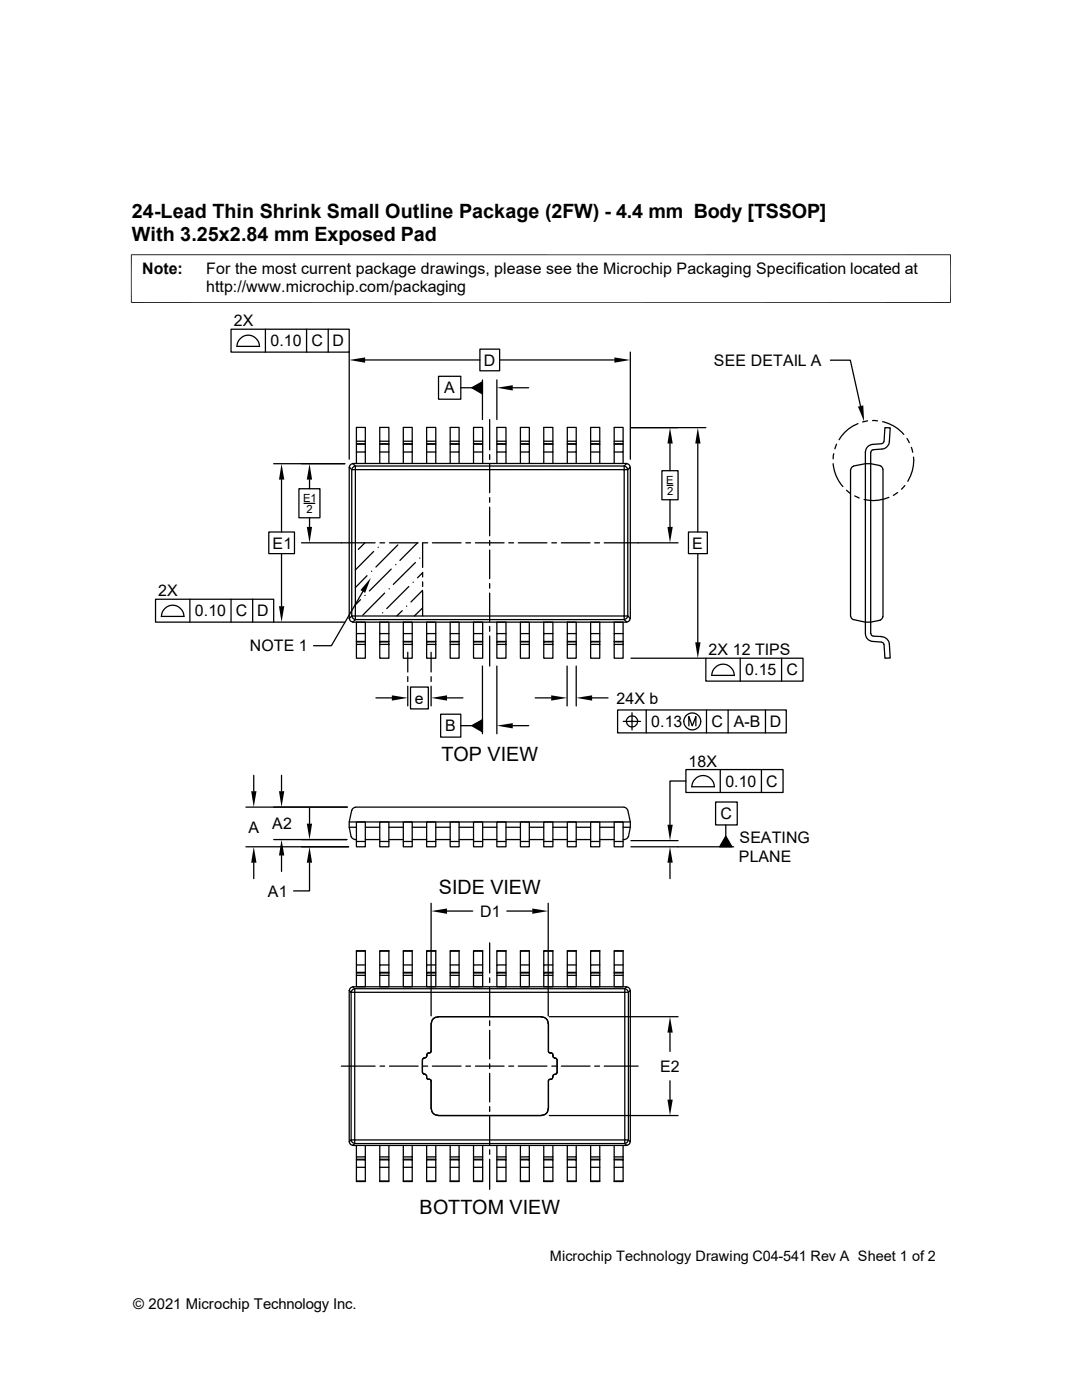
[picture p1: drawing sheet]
<svg xmlns="http://www.w3.org/2000/svg" width="216mm" height="279mm" viewBox="0 0 216 279" stroke-linecap="round" stroke-linejoin="round" font-family="sans-serif">
<g fill="none" stroke="#000" stroke-width=".25">
<path d="M46.1 65.7h23.6v4.6h-23.6zM47.2 69.1h4.6M47.3 69.1a2.24 2.24 0 0 1 2.2-2.2 2.24 2.24 0 0 1 2.3 2.2M53 65.7v4.6M61.2 65.7v4.6M65.5 65.7v4.6M69.7 70.3v21.4M72.9 71.8h22.9M87.5 75.1h4.4v4.6h-4.4zM91.9 77.4h2.2M94.1 77.4l2.2-1.2v2.4zM95.8 69.7h3.9v4.3h-3.9z"/>
<path d="M96.3 75.8v7.9M99.1 75.8v7.9M99.7 71.8h22.9M102.3 77.4h3.2M125.8 70.3v21.4M165.7 71.9h4l2 9.1M54.6 92.5h14.2M56.2 95.7v10.5M59.6 97.5h4.2v5.8h-4.2zM61.8 95.7v1.8M69.7 93.2h.1M70.2 93.7h55.1"/>
<path d="M70.2 93.7l-.5-.5v30.2l.5-.5M70.2 93.7v29.2M70.4 92.5h.1M70.4 92.5l-.6 .4-.1 .3M70.4 92.5h54.7l-.6 .5h-53.6zM70.9 93l-.5 .3-.2 .4M70.9 93v30.7M71.1 88.6h1.8v1.6h-1.8M71.1 88.6h1.8M71.1 88.1h1.8v.5M72.9 88.1v-2.8h-1.8v7.2M72.9 90.2v2.3"/>
<path d="M75.8 88.6h1.8v1.6h-1.8M75.8 88.6h1.8M75.8 88.1h1.8v.5M77.6 88.1v-2.8h-1.8v7.2M77.6 90.2v2.3M80.5 88.6h1.8v1.6h-1.8M80.5 88.6h1.8M80.5 88.1h1.8v.5M82.3 88.1v-2.8h-1.8v7.2M82.3 90.2v2.3M85.1 88.6h1.9v1.6h-1.9M85.1 88.6h1.9"/>
<path d="M85.1 88.1h1.9v.5M87 88.1v-2.8h-1.9v7.2M87 90.2v2.3M89.8 88.6h1.8v1.6h-1.8M89.8 88.6h1.8M89.8 88.1h1.8v.5M91.6 88.1v-2.8h-1.8v7.2M91.6 90.2v2.3M94.5 88.6h1.8v1.6h-1.8M94.5 88.6h1.8M94.5 88.1h1.8v.5M96.3 88.1v-2.8h-1.8v7.2"/>
<path d="M96.3 90.2v2.3M97.7 83.7v6.1M97.7 90.7v1M97.7 92.6v5.7M97.7 99.3v.9M99.1 88.6h1.9v1.6h-1.9M99.1 88.6h1.9M99.1 88.1h1.9v.5M101 88.1v-2.8h-1.9v7.2M101 90.2v2.3M103.8 88.6h1.8v1.6h-1.8M103.8 88.6h1.8"/>
<path d="M103.8 88.1h1.8v.5M105.6 88.1v-2.8h-1.8v7.2M105.6 90.2v2.3M108.5 88.6h1.8v1.6h-1.8M108.5 88.6h1.8M108.5 88.1h1.8v.5M110.3 88.1v-2.8h-1.8v7.2M110.3 90.2v2.3M113.2 88.6h1.8v1.6h-1.8M113.2 88.6h1.8M113.2 88.1h1.8v.5M115 88.1v-2.8h-1.8v7.2"/>
<path d="M115 90.2v2.3M117.9 88.6h1.8v1.6h-1.8M117.9 88.6h1.8M117.9 88.1h1.8v.5M119.7 88.1v-2.8h-1.8v7.2M119.7 90.2v2.3M122.6 88.6h1.7v1.6h-1.7M122.6 88.6h1.7M122.6 88.1h1.7v.5M124.3 88.1v-2.8h-1.7v7.2M124.3 90.2v2.3M124.5 93l.5 .3 .2 .4"/>
<path d="M124.5 93v30.7M125.1 92.5h.1M125.1 92.5l.5 .4 .1 .3M125.3 93.7l.5-.5v30.2l-.5-.5M125.3 93.7v29.2M125.7 93.2h.1M125.9 85.3h14.9M132.1 93.9h3.2v5.8h-3.2zM133.1 96.9h1.2M133.7 88.5v5.4M133.7 99.7v5.5M139.2 88.5v17.7"/>
<path d="M166.2 92.5a7.9 7.9 0 0 0 2 4.6M166.4 90.6l-.2 1M166.9 88.6l-.3 1M168.9 97.8l.8 .7M169.7 93.7v29.3M170.3 93l-.4 .3-.1 .4M170.6 99l.8 .4M171.2 84.5a7.5 7.5 0 0 0-3.8 3.3M173.1 84l-1 .2M173.7 90.3v36.1M174.1 83.9l1 .1M174.2 89.8l-.3 .1-.1 .4"/>
<path d="M175.6 93l.4 .2 .1 .4M175.6 92.9l-1.9-.4h-1l-2.4 .5M175.9 88.6l-1.7 .1a1.59 1.59 0 0 0-1.5 1.6v36.1a1.59 1.59 0 0 0 1.5 1.6l1.7 .1M176.1 84.2a7.7 7.7 0 0 1 4.2 2.5M176.2 93.6v29.5M176.4 88.1l-.2 .3-.3 .1M176.4 88.1l.2-2.8 1 .1-.1 2.7a1.6 1.6 0 0 1-1.5 1.5l-1.8 .1M177.4 99.3h-.1a8.1 8.1 0 0 1-4.9 .4M179.1 98.3l-.8 .5M180.6 96.9l-.7 .7M181 87.5l.4 .8M181.9 89.3l.2 1"/>
<path d="M182.3 91.2a8.1 8.1 0 0 1-1.2 4.9M31 119.6h23.6v4.6h-23.6zM37.9 119.6v4.6M46.1 119.6v4.6M50.4 119.6v4.6M53.6 106.2h5.2v4.3h-5.2zM56.2 110.5v10.5M60.2 108.3h14.6M60.7 100.5h2.1M61.8 103.3v1.9M71.9 119.7l-1 1M72.4 118.1l-6.3 10.8h-3.5"/>
<path d="M72.8 108.3l-1.3 1.3M72.8 118.8h.1M73.2 114.9l-2.3 2.4M74.1 114h.1M74.5 110.1l-3.6 3.6M75.4 109.2h.1M75.8 108.3h1M76.8 118.4l-4.4 4.4M77.6 117.5h.1M77.7 108.3h5.7M78.1 113.6l-4.4 4.3M79 112.7h.1"/>
<path d="M79.4 108.8l-4.4 4.4M81.6 117.1l-4.4 4.4M82.4 116.2h.1M82.9 112.3l-4.4 4.3M83.3 108.3l-3.5 3.5M83.7 111.4h.1M84.3 114.3l-1 1M84.3 117.8l-2.3 2.3M84.3 108.3v4.9M84.3 114.2v.9M84.3 116.1v1M84.3 118v4.9"/>
<path d="M84.4 108.3h.9M86.3 108.3h5.7M93 108.3h.9M94.9 108.3h5.7M97.7 101.2v5.7M97.7 107.9v.9M97.7 109.8v5.7M97.7 116.5v.9M97.7 118.4v5.7M101.5 108.3h1M103.4 108.3h5.7M110.1 108.3h.9"/>
<path d="M112 108.3h5.7M118.7 108.3h.9M120.6 108.3h14.7M137.4 106.2h3.7v4.3h-3.7zM139.2 110.5v17.7M32.2 123h4.5M32.2 123a2.24 2.24 0 0 1 2.3-2.2 2.24 2.24 0 0 1 2.2 2.2M54.6 124.2h14.2M69.7 123.4h.1M69.7 123.4l.4 .6 .3 .1M70.2 122.9h55.1M70.2 122.9l.2 .5 .5 .2"/>
<path d="M70.4 124.1h.1M70.9 123.7l-.5 .5h54.7l-.6-.5M70.9 123.7h53.6M71.1 126.4v-2.2h1.8v7.2h-1.8v-2.8h1.8M72.9 128.1h-1.8v.5M72.9 128l-1.8 .1M72.9 126.4h-1.8v1.6M75 139.3h3.2M75.8 126.4v-2.2h1.8v7.2h-1.8v-2.8h1.8M76.3 122.3h.1M77.6 128.1h-1.8v.5M77.6 128l-1.8 .1"/>
<path d="M77.6 126.4h-1.8v1.6M80.3 121.9l-1.1 1M80.5 126.4v-2.2h1.8v7.2h-1.8v-2.8h1.8M81.1 121h.1M81.4 130.2v3.9M81.4 135v1M81.4 136.9v4M81.9 137.1h3.6v4.4h-3.6zM82.3 128.1h-1.8v.5M82.3 128l-1.8 .1M82.3 126.4h-1.8v1.6M84.3 121.3l-1.6 1.6"/>
<path d="M85.1 126.4v-2.2h1.9v7.2h-1.9v-2.8h1.9M86 130.2v3.9M86 135v1M86 136.9v4M87 128.1h-1.9v.5M87 128l-1.9 .1M87 126.4h-1.9v1.6M89.2 139.3h3.2M89.8 126.4v-2.2h1.8v7.2h-1.8v-2.8h1.8M91.6 128.1h-1.8v.5M91.6 128l-1.8 .1M91.6 126.4h-1.8v1.6"/>
<path d="M94.5 126.4v-2.2h1.8v7.2h-1.8v-2.8h1.8M96.3 132.9v13.5M96.3 128.1h-1.8v.5M96.3 128l-1.8 .1M96.3 126.4h-1.8v1.6M97.7 125v1M97.7 126.9v6M99.1 126.4v-2.2h1.9v7.2h-1.9v-2.8h1.9M99.1 132.9v13.5M101 128.1h-1.9v.5M101 128l-1.9 .1M101 126.4h-1.9v1.6"/>
<path d="M103.8 126.4v-2.2h1.8v7.2h-1.8v-2.8h1.8M105.6 128.1h-1.8v.5M105.6 128l-1.8 .1M105.6 126.4h-1.8v1.6M106.8 139.3h3.2M108.5 126.4v-2.2h1.8v7.2h-1.8v-2.8h1.8M110.3 128.1h-1.8v.5M110.3 128l-1.8 .1M110.3 126.4h-1.8v1.6M113.2 132.9v8M113.2 126.4v-2.2h1.8v7.2h-1.8v-2.8h1.8M115 128.1h-1.8v.5"/>
<path d="M115 128l-1.8 .1M115 126.4h-1.8v1.6M115 132.9v8M117.9 126.4v-2.2h1.8v7.2h-1.8v-2.8h1.8M118.2 139.3h3.1M119.7 128.1h-1.8v.5M119.7 128l-1.8 .1M119.7 126.4h-1.8v1.6M122.6 126.4v-2.2h1.7v7.2h-1.7v-2.8h1.7M124.3 128.1h-1.7v.5M124.3 128l-1.7 .1M124.3 126.4h-1.7v1.6"/>
<path d="M125.1 124.1h.1M125.2 122.9l-.2 .5-.5 .2M125.7 123.4h.1M125.7 123.4l-.3 .6-.3 .1M125.9 131.4h14.9M140.8 131.4h19.4v4.5h-19.4zM142 134.8h4.6M142 134.8a2.24 2.24 0 0 1 2.3-2.3 2.24 2.24 0 0 1 2.2 2.3M147.7 131.4v4.5M156 131.4v4.5M169.8 123l.3 .6a8 8 0 0 0 5.5 .2M173.8 126.4l.1 .4 .3 .1"/>
<path d="M174.2 127h1.8M175.9 128.2l.3 .1 .2 .3M176 127.1a1.6 1.6 0 0 1 1.5 1.5M176.1 123.1l-.1 .4-.4 .2M177.5 128.5l.1 2.8-1 .1-.2-2.8M50.6 154.7v3.2M56.2 154.7v3.2M87.9 142.5h4v4.6h-4zM91.9 144.8h2.2M94.1 144.8l2.2-1.2v2.5zM102.3 144.8h3.2M123.2 141.7h33.7v4.6h-33.7z"/>
<path d="M124.4 144h3.4M125 144a1.14 1.14 0 0 1 1.1-1.1 1.14 1.14 0 0 1 1.2 1.1M125 144a1.1 1.1 0 0 0 1.1 1.1 1.1 1.1 0 0 0 1.1-1.1M126.1 142.2v3.5M128.9 141.7v4.6M136.9 153.6h19.4v4.6h-19.4zM136.9 155.9h-3.2v8.7M137.5 144.9v-1.9l.6 1.9 .8-1.9v1.9M141 141.7v4.6M142.5 157a2.24 2.24 0 0 0-2.2-2.2 2.24 2.24 0 0 0-2.3 2.2h4.6M143.7 153.6v4.6M145.3 141.7v4.6"/>
<path d="M151.9 153.6v4.6M152.7 141.7v4.6M49.1 161.1h20.2M49.1 169h20.5M50.6 172.2v3.1M54.6 167.6h14.6M56.2 170.7v3.2M61.8 172.2v5.6h-3.2M61.8 161.2v3.2M69.7 164h56.1M69.7 165.1h1.4M70.1 167l.3 .3 .4 .2"/>
<path d="M70.2 161.7l-.5 2.3v1.1l.4 1.9M70.8 167.6h.3M70.9 161.1l-.4 .2-.3 .4M70.9 161.1h53.6M71.1 164h1.8v5h-1.8zM71.1 167.9h1.8M72.9 167.6h2.9M72.9 165.1h2.9M75.8 164h1.8v5h-1.8zM75.8 167.9h1.8M77.6 167.6h2.9M77.6 165.1h2.9"/>
<path d="M80.5 164h1.8v5h-1.8zM80.5 167.9h1.8M82.3 167.6h2.8M82.3 165.1h2.8M85.1 164h1.9v5h-1.9zM85.1 167.9h1.9M87 167.6h2.8M87 165.1h2.8M89.8 164h1.8v5h-1.8zM89.8 167.9h1.8M91.6 167.6h2.9M91.6 165.1h2.9"/>
<path d="M94.5 164h1.8v5h-1.8zM94.5 167.9h1.8M96.3 167.6h2.8M96.3 165.1h2.8M99.1 164h1.9v5h-1.9zM99.1 167.9h1.9M101 167.6h2.8M101 165.1h2.8M103.8 164h1.8v5h-1.8zM103.8 167.9h1.8M105.6 167.6h2.9M105.6 165.1h2.9"/>
<path d="M108.5 164h1.8v5h-1.8zM108.5 167.9h1.8M110.3 167.6h2.9M110.3 165.1h2.9M113.2 164h1.8v5h-1.8zM113.2 167.9h1.8M115 167.6h2.9M115 165.1h2.9M117.9 164h1.8v5h-1.8zM117.9 167.9h1.8M119.7 167.6h2.9M119.7 165.1h2.9"/>
<path d="M122.6 164h1.7v5h-1.7zM122.6 167.9h1.7M124.3 167.6h.4M124.3 165.1h1.5M124.5 161.1l.5 .2 .2 .4M125.3 161.7l.5 2.3v1.1l-.4 1.9M125.3 167l-.2 .3-.4 .2M125.9 169h20.5M125.9 167.8h9.4M133.7 172.2v3.1M142.8 160.1h4.3v4.5h-4.3zM144.8 166.9l1.2 2.1h-2.4z"/>
<path d="M144.8 164.6v2.3M69.7 197.7h.1M70.1 198l-.4-.3v30.2l.4-.4M70.1 198h55.3M70.1 198v29.5M70.4 197h.1M70.4 197l-.5 .2-.2 .5M70.8 197.3v30.9l-.4 .4h54.7l-.4-.4M70.8 197.3l-.4-.4h54.7l-.4 .4v30.9M70.8 197.4l-.5 .2-.2 .4M70.8 197.3h53.9M71.1 194.6h1.8v2.3h-1.8z"/>
<path d="M71.1 189.8l1.8-.1v4.9M72.9 194.2h-1.8v.4M72.9 194.1h-1.8v.1M72.9 192.6h-1.8v1.5M72.9 189.8h-1.8v2.8M75.8 194.6h1.8v2.3h-1.8zM75.8 189.8l1.8-.1v4.9M77.6 194.2h-1.8v.4M77.6 194.1h-1.8v.1M77.6 192.6h-1.8v1.5M77.6 189.8h-1.8v2.8M80.5 194.6h1.8v2.3h-1.8z"/>
<path d="M80.5 189.8l1.8-.1v4.9M82.3 194.2h-1.8v.4M82.3 194.1h-1.8v.1M82.3 192.6h-1.8v1.5M82.3 189.8h-1.8v2.8M85.1 194.6h1.9v2.3h-1.9zM85.1 189.8l1.9-.1v4.9M86 180.3v22.4M87 194.2h-1.9v.4M87 194.1h-1.9v.1M87 192.6h-1.9v1.5M87 189.8h-1.9v2.8"/>
<path d="M89.2 181.8h5.1M89.8 194.6h1.8v2.3h-1.8zM89.8 189.8l1.8-.1v4.9M91.6 194.2h-1.8v.4M91.6 194.1h-1.8v.1M91.6 192.6h-1.8v1.5M91.6 189.8h-1.8v2.8M94.5 194.6h1.8v2.3h-1.8zM94.5 189.8l1.8-.1v4.9M96.3 194.2h-1.8v.4M96.3 194.1h-1.8v.1M96.3 192.6h-1.8v1.5"/>
<path d="M96.3 189.8h-1.8v2.8M97.7 188.2v6M97.7 195.2v.9M97.7 197.1v5.7M99.1 194.6h1.9v2.3h-1.9zM99.1 189.8l1.9-.1v4.9M101 194.2h-1.9v.4M101 194.1h-1.9v.1M101 192.6h-1.9v1.5M101 189.8h-1.9v2.8M101.1 181.8h5.1M103.8 194.6h1.8v2.3h-1.8z"/>
<path d="M103.8 189.8l1.8-.1v4.9M105.6 194.2h-1.8v.4M105.6 194.1h-1.8v.1M105.6 192.6h-1.8v1.5M105.6 189.8h-1.8v2.8M108.5 194.6h1.8v2.3h-1.8zM108.5 189.8l1.8-.1v4.9M109.4 180.3v22.4M110.3 194.2h-1.8v.4M110.3 194.1h-1.8v.1M110.3 192.6h-1.8v1.5M110.3 189.8h-1.8v2.8"/>
<path d="M113.2 194.6h1.8v2.3h-1.8zM113.2 189.8l1.8-.1v4.9M115 194.2h-1.8v.4M115 194.1h-1.8v.1M115 192.6h-1.8v1.5M115 189.8h-1.8v2.8M117.9 194.6h1.8v2.3h-1.8zM117.9 189.8l1.8-.1v4.9M119.7 194.2h-1.8v.4M119.7 194.1h-1.8v.1M119.7 192.6h-1.8v1.5M119.7 189.8h-1.8v2.8"/>
<path d="M122.6 194.6h1.7v2.3h-1.7zM122.6 189.8l1.7-.1v4.9M124.3 194.2h-1.7v.4M124.3 194.1h-1.7v.1M124.3 192.6h-1.7v1.5M124.3 189.8h-1.7v2.8M124.7 197.4l.4 .2 .2 .4M125.1 197h.1M125.1 197l.4 .2 .2 .5M125.4 198l.4-.3v30.2l-.4-.4h-55.3M125.4 198v29.5M125.7 197.7h.1"/>
<path d="M68.1 212.8h6.7M75.8 212.8h1M77.7 212.8h5.7M84.4 212.8h.9M84.5 214.3l.3 .1M84.7 211.2l-.4 .2v2.6l.3 .3M84.8 214.4l.3 .2a.62 .62 0 0 0 .1 .6 .62 .62 0 0 0 .6 .2l.2 .3v5.5M85.2 210.5l-.2 .5-.3 .1M86 204.3v5.5l-.2 .3-.5 .1-.1 .3M86.3 212.8h5.7M87.4 202.9a1.3 1.3 0 0 0-1.3 1.4M87.4 202.9h20.6"/>
<path d="M93 212.8h.9M94.9 212.8h5.7M97.7 203.7v1M97.7 205.6v5.7M97.7 212.3v.9M97.7 214.2v5.7M101.5 212.8h1M103.4 212.8h5.7M108 202.9a1.3 1.3 0 0 1 1.4 1.4M109.4 204.3v5.5l.2 .3a.61 .61 0 0 1 .7 .2 .61 .61 0 0 1 .1 .6l.2 .2M109.6 202.9h25.7M110.1 212.8h.9"/>
<path d="M110.3 215l-.1 .3-.5 .1-.3 .3v5.5M110.3 214.8v.3M110.6 211.2l.5 .2 .1 2.6-.2 .3-.2 .1M110.8 214.4l-.4 .1-.1 .3M112 212.8h5.7M118.7 212.8h.9M120.6 212.8h6.7M133.7 206.1v3.7M133.7 215.7v3.8M69.7 227.9h.1M69.7 227.9l.1 .3 .6 .4M70.1 227.5l.3 .6 .4 .1"/>
<path d="M70.4 228.6h.1M70.8 228.2h53.9M71.1 228.6v7.2h1.8l-1.8-.1M71.1 233h1.8v2.7M71.1 231.5h1.8v1.5M71.1 231.4h1.8v.1M72.9 228.6v2.3h-1.8M72.9 230.9v.5M75.8 228.6v7.2h1.8l-1.8-.1M75.8 233h1.8v2.7M75.8 231.5h1.8v1.5M75.8 231.4h1.8v.1"/>
<path d="M77.6 228.6v2.3h-1.8M77.6 230.9v.5M80.5 228.6v7.2h1.8l-1.8-.1M80.5 233h1.8v2.7M80.5 231.5h1.8v1.5M80.5 231.4h1.8v.1M82.3 228.6v2.3h-1.8M82.3 230.9v.5M85.1 228.6v7.2h1.9l-1.9-.1M85.1 233h1.9v2.7M85.1 231.5h1.9v1.5M85.1 231.4h1.9v.1"/>
<path d="M86.1 221.2a1.3 1.3 0 0 0 1.3 1.4M87 228.6v2.3h-1.9M87 230.9v.5M87.4 222.6h20.6M89.8 228.6v7.2h1.8l-1.8-.1M89.8 233h1.8v2.7M89.8 231.5h1.8v1.5M89.8 231.4h1.8v.1M91.6 228.6v2.3h-1.8M91.6 230.9v.5M94.5 228.6v7.2h1.8l-1.8-.1M94.5 233h1.8v2.7"/>
<path d="M94.5 231.5h1.8v1.5M94.5 231.4h1.8v.1M96.3 228.6v2.3h-1.8M96.3 230.9v.5M97.7 220.9v.9M97.7 222.8v5.7M97.7 229.4v1M97.7 231.4v6M99.1 228.6v7.2h1.9l-1.9-.1M99.1 233h1.9v2.7M99.1 231.5h1.9v1.5M99.1 231.4h1.9v.1"/>
<path d="M101 228.6v2.3h-1.9M101 230.9v.5M103.8 228.6v7.2h1.8l-1.8-.1M103.8 233h1.8v2.7M103.8 231.5h1.8v1.5M103.8 231.4h1.8v.1M105.6 228.6v2.3h-1.8M105.6 230.9v.5M108.5 228.6v7.2h1.8l-1.8-.1M108.5 233h1.8v2.7M108.5 231.5h1.8v1.5M108.5 231.4h1.8v.1"/>
<path d="M109.4 221.2a1.3 1.3 0 0 1-1.4 1.4M109.6 222.6h25.7M110.3 228.6v2.3h-1.8M110.3 230.9v.5M113.2 228.6v7.2h1.8l-1.8-.1M113.2 233h1.8v2.7M113.2 231.5h1.8v1.5M113.2 231.4h1.8v.1M115 228.6v2.3h-1.8M115 230.9v.5M117.9 228.6v7.2h1.8l-1.8-.1M117.9 233h1.8v2.7"/>
<path d="M117.9 231.5h1.8v1.5M117.9 231.4h1.8v.1M119.7 228.6v2.3h-1.8M119.7 230.9v.5M122.6 228.6v7.2h1.7l-1.7-.1M122.6 233h1.7v2.7M122.6 231.5h1.7v1.5M122.6 231.4h1.7v.1M124.3 228.6v2.3h-1.7M124.3 230.9v.5M125.1 228.6h.1M125.3 227.5l-.3 .6-.3 .1"/>
<path d="M125.7 227.9h.1M125.7 227.9l-.1 .3-.5 .4"/>
<circle cx="138.1" cy="144" r="1.69"/>
</g>
<path d="M26.1 50.8h163.6M26.2 50.8v9.7M189.7 50.8v9.7M26.1 60.4h163.6" fill="none" stroke="#000" stroke-width=".2"/>
<g fill="#000">
<path d="M69.7 71.8l3.2-.5v1.1zM94.1 77.4l2.2-1.2v2.4zM99.1 77.4l3.2-.5v1zM122.6 71.3l3.2 .5-3.2 .6zM56.2 92.5l.5 3.2h-1zM61.8 92.5l.5 3.2h-1.1zM133.7 85.3l.5 3.2h-1zM139.2 85.3l.6 3.2h-1.1zM171.2 81.2l1.1-.3 .1 3.2zM61.2 105.2h1.1l-.5 3.1zM74 115.3l-1.1 3-1-.5zM133.2 105.2h1l-.5 3.1z"/>
<path d="M55.7 121h1l-.5 3.2zM78.2 138.8l3.2 .5-3.2 .5zM86 139.3l3.2-.5v1zM110 138.8l3.2 .5-3.2 .5zM115 139.3l3.2-.5v1zM138.7 128.2h1.1l-.6 3.2zM50.1 157.9h1.1l-.6 3.2zM55.7 157.9h1l-.5 3.2zM94.1 144.8l2.2-1.2v2.5zM99.1 144.8l3.2-.5v1.1zM50.6 169l.6 3.2h-1.1zM56.2 167.6l.5 3.1h-1z"/>
<path d="M61.2 164.4h1.1l-.5 3.2zM61.8 169l.5 3.2h-1.1zM133.7 169l.5 3.2h-1zM133.2 164.6h1l-.5 3.2zM144.8 166.9l1.2 2.1h-2.4zM86 181.8l3.2-.5v1.1zM106.2 181.3l3.2 .5-3.2 .6zM133.7 202.9l.5 3.2h-1zM133.2 219.5h1l-.5 3.1z"/>
</g>
<g font-size="3.9">
<text x="26.3" y="43.5">24-Lead Thin Shrink Small Outline Package (2FW) - 4.4 mm Body [TSSOP]</text>
<text x="26.3" y="48">With 3.25x2.84 mm Exposed Pad</text>
<text x="88.1" y="151.8">TOP VIEW</text>
<text x="87.5" y="178.4">SIDE VIEW</text>
<text x="83.7" y="242.4">BOTTOM VIEW</text>
</g>
<g font-size="3.2">
<text x="28.4" y="54.6">Note:</text>
<text x="41.1" y="58.3">http://www.microchip.com/packaging</text>
<text x="41.1" y="54.6">For the most current package drawings, please see the Microchip Packaging Specification located at</text>
<text x="46.7" y="65.2">2X</text>
<text x="54" y="69.1">0.10</text>
<text x="62.2" y="69.1">C</text>
<text x="66.4" y="69.1">D</text>
<text x="96.5" y="73">D</text>
<text x="142.5" y="73">SEE DETAIL A</text>
<text x="88.6" y="78.5">A</text>
<text x="54.4" y="109.5">E1</text>
<text x="138.1" y="109.5">E</text>
<text x="31.6" y="119">2X</text>
<text x="38.9" y="123">0.10</text>
<text x="47.1" y="123">C</text>
<text x="51.3" y="123">D</text>
<text x="49.8" y="130">NOTE 1</text>
<text x="141.4" y="130.8">2X 12 TIPS</text>
<text x="148.7" y="134.8">0.15</text>
<text x="156.9" y="134.8">C</text>
<text x="82.8" y="140.4">e</text>
<text x="123" y="140.4">24X b</text>
<text x="88.9" y="146">B</text>
<text x="130" y="145.1">0.13</text>
<text x="141.9" y="145.1">C</text>
<text x="146.4" y="145.1">A-B</text>
<text x="153.6" y="145.1">D</text>
<text x="137.4" y="153">18X</text>
<text x="144.7" y="157">0.10</text>
<text x="152.9" y="157">C</text>
<text x="49.6" y="166.2">A</text>
<text x="54.3" y="165.5">A2</text>
<text x="143.8" y="163.5">C</text>
<text x="147.4" y="172.1">PLANE</text>
<text x="147.6" y="168.3">SEATING</text>
<text x="53.5" y="178.9">A1</text>
<text x="95.8" y="183">D1</text>
<text x="131.7" y="213.9">E2</text>
</g>
<text font-size="3" x="26.6" y="261.3">© 2021 Microchip Technology Inc.</text>
<text font-size="2.9" x="109.7" y="251.6">Microchip Technology Drawing C04-541 Rev A Sheet 1 of 2</text>
<g font-size="2.2">
<text x="60.5" y="100.2">E1</text>
<text x="132.9" y="96.6">E</text>
<text x="133.1" y="98.7">2</text>
<text x="61.2" y="102.3">2</text>
</g>
</svg>
